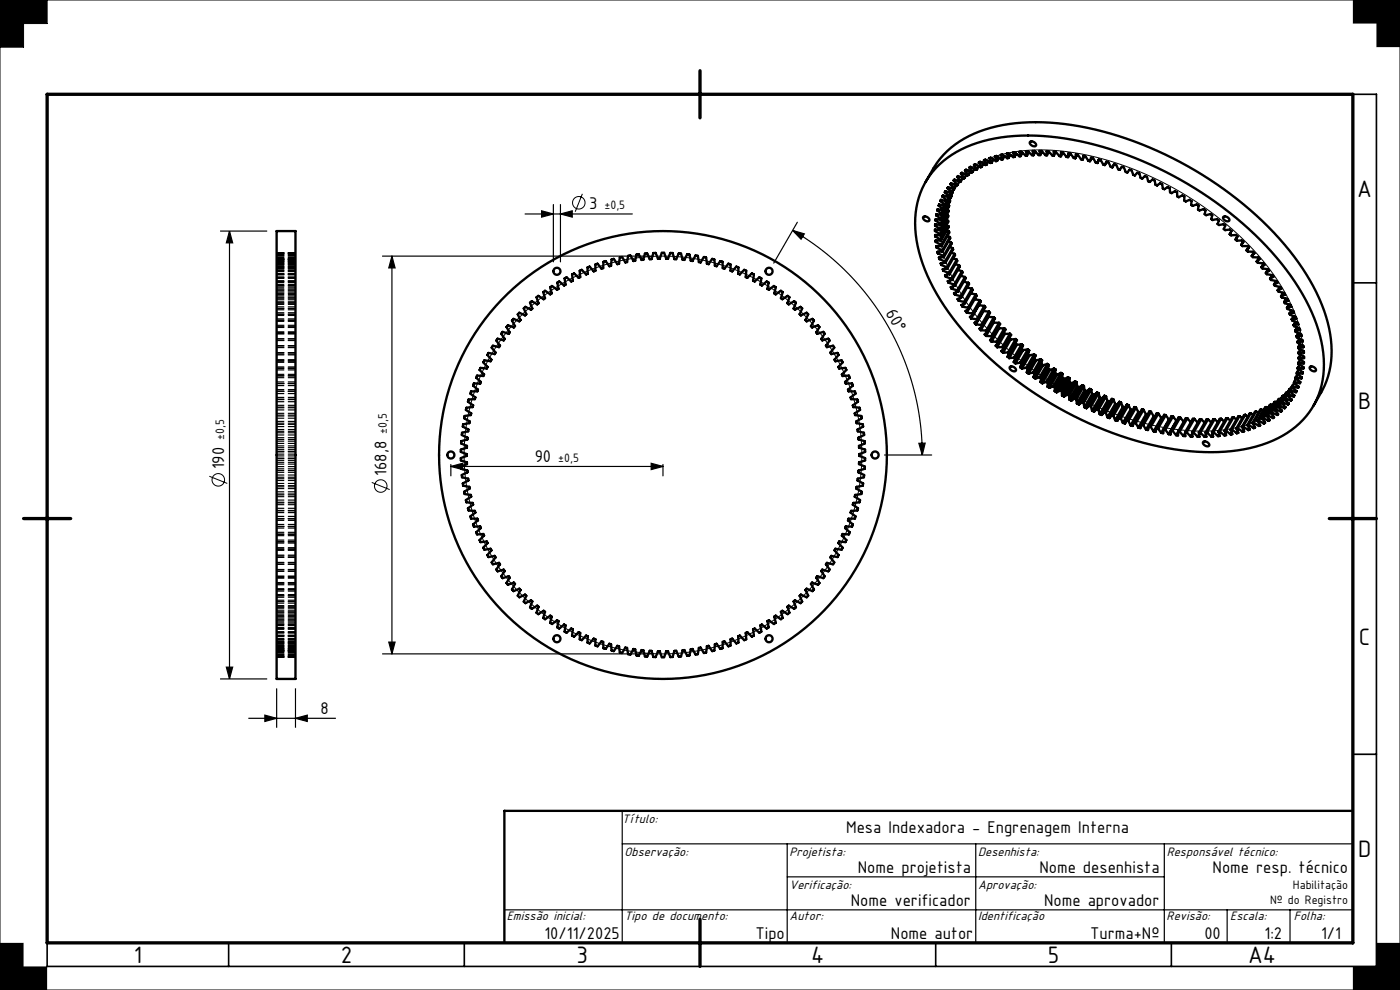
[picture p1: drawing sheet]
<svg xmlns="http://www.w3.org/2000/svg" width="297mm" height="210mm" viewBox="0 0 297 210" stroke-linecap="round" stroke-linejoin="round" font-family="sans-serif">
<g fill="none" stroke="#000" stroke-width=".21">
<path d="M0 0h297v210h-297zM10 0v5h-5v5h-5M148.1 19.6l.8 .8M148.5 19.5v1M148.9 19.6l-.8 .8M148 20h1M203.6 37.6a22.4 22.4 0 0 1 15-5.7 58.4 58.4 0 0 1 30.2 7.9 61.3 61.3 0 0 1 23.9 22.3 23.7 23.7 0 0 1 3.3 16.9 15.6 15.6 0 0 1-10.8 10.9 38.8 38.8 0 0 1-21.2 .2 68.9 68.9 0 0 1-37.8-24.3 30.7 30.7 0 0 1-6.8-17.5 14.8 14.8 0 0 1 4.2-10.7zM123.5 41.1l-1.5 3.8M9.5 110h1M9.6 109.6l.8 .8M10 109.5v1M10.4 109.6l-.8 .8"/>
<path d="M44.4 101l3.8 1.5M78.9 102.3l3.8 1.6"/>
<circle cx="122.8" cy="43" r="1.33"/>
<circle cx="140.6" cy="96.5" r="42.2"/>
<circle cx="46.3" cy="101.8" r="1.33"/>
<circle cx="80.8" cy="103.1" r="1.33"/>
</g>
<g fill="none" stroke="#000" stroke-width=".25">
<path d="M46.7 49h10M48.7 49l.7 2.5h-1.4zM48.7 49v95M81.1 54.3h57.5M83.1 54.3v84.4M83.1 54.3l.7 2.5h-1.3zM111.4 45.4h22.7M114.9 44.7l2.5 .7-2.5 .7zM117.4 43.4v12.1M118.9 45.4l2.5-.7v1.4zM118.9 43.4v12.1M168.1 48.9l2.5 .7-.7 1.1z"/>
<path d="M168.1 48.9a55 55 0 0 1 27.6 47.6M169.1 47.1l-5 8.7M95.6 98.9l2.5-.6v1.3zM95.6 98.5v2.4M95.6 98.9h45M138.1 98.3l2.5 .6-2.5 .7zM140.6 98.5v2.4M187.6 96.5h10.1M194.9 94h1.4l-.6 2.5zM81.1 138.7h57.5M82.5 136.2h1.3l-.7 2.5zM46.7 144h10"/>
<path d="M48 141.5h1.4l-.7 2.5zM52.7 152.4h18.6M56.2 151.7l2.5 .7-2.5 .6zM58.7 146v8.4M62.7 152.4l2.5-.7v1.3zM62.7 146v8.4M132 179h155M132 172v28M167 179v21M207 179v21M247 179v21M107 193h180"/>
<path d="M167 186h80M260.3 193v7M273.7 193v7"/>
</g>
<path d="M10 20h282v185h-282zM287 20v180h-277M287 60h5M282 110h10M287 160h5M148.5 195v10M48.5 200v5M98.5 200v5M198.5 200v5M248.5 200v5" fill="none" stroke="#000" stroke-width=".35"/>
<g fill="none" stroke="#000" stroke-width=".5">
<path d="M196.4 38.6l1.6-2.8a19.3 19.3 0 0 1 12.2-8.7 46.8 46.8 0 0 1 23.8 .8 77.7 77.7 0 0 1 40.5 26.5 36.3 36.3 0 0 1 8 18.8 17.6 17.6 0 0 1-2.2 10.1l-1.7 2.8M199.3 34.9a25.4 25.4 0 0 1 15.9-6.1 62.5 62.5 0 0 1 30.4 6.8 73.5 73.5 0 0 1 29.1 24.2 32 32 0 0 1 6.1 18.6 16.9 16.9 0 0 1-10.8 15.1 39.4 39.4 0 0 1-22.5 1.5 77.5 77.5 0 0 1-45.4-27.5 36.3 36.3 0 0 1-7.9-18.9 16.8 16.8 0 0 1 5.1-13.7zM202.5 40l-.1 .1-1.3-.4-.1 .2 .9 .9M202.9 39.3l-.4 .7M203.1 39.2l-.1 .2-1.3-.5-.1 .2 .9 .9M203.5 38.5l-.4 .7M203.9 38.4l-.2 .2-1.2-.5-.2 .2 .8 .9M204.2 37.8l-.3 .6M204.6 37.7l-.1 .2-1.3-.6-.2 .2 .9 .9M205 37.1l-.4 .6M205.5 37.1l-.2 .1-1.2-.6-.3 .2 .8 .9M205.8 36.4l-.3 .7"/>
<path d="M206.3 36.5l-.2 .1-1.2-.6-.2 .2 .8 .9M206.7 35.8l-.4 .7M207.3 35.9l-.2 .1-.8-.4a.39 .39 0 0 0-.6-.1l.6 1M207.6 35.3l-.3 .6M208.3 35.4l-.3 .1-.7-.4a.44 .44 0 0 0-.7-.2l.7 1M208.6 34.7l-.3 .7M209.3 34.9l-.2 .1-1.2-.7-.3 .1 .7 1M209.7 34.3l-.4 .6M210.4 34.5l-.2 .1-1.2-.8-.3 .2 .6 .9M210.8 33.8l-.4 .7M211.5 34.1l-.2 .1-1.1-.8-.3 .1 .5 1M211.9 33.5l-.4 .6"/>
<path d="M212.7 33.8l-.2 .1-1.1-.8-.3 .1 .4 .9M213.1 33.1l-.4 .7M213.9 33.5l-.2 .1-1.1-.8h-.3l.4 1M214.3 32.8l-.4 .7M215.2 33.3h-.3l-1-.8-.3 .1 .3 .9M215.6 32.6l-.4 .7M216.5 33.1l-.3 .1-1-.9-.3 .1 .3 .9M216.9 32.4l-.4 .7M217.9 33h-.3l-1-.8h-.4l.3 .9M218.3 32.3l-.4 .7M218.5 30.1a.85 .85 0 0 1 1.2 .8 .85 .85 0 0 1-1.2-.8zM219.3 32.9h-.4l-.4-.4a.73 .73 0 0 0-.9-.4l.3 .9"/>
<path d="M219.7 32.2l-.4 .7M220.7 32.9l-.2-.9h.2a.56 .56 0 0 1 .7 .5l.4 .4h.3M220.7 32.9h-.3l-.5-.4a.74 .74 0 0 0-.8-.5l.2 .9M221.1 32.2l-.4 .7M222.1 32.9l-.1-.8h.4l.8 .9h.4M222.5 32.2l-.4 .7M223.6 33l-.1-.8h.4l.8 .9 .4 .1M224 32.3l-.4 .7M225.5 32.4l.7 .9h.4M225.5 32.4l-.4-.1v.9M225.5 32.4l-.4 .8M227 32.6l-.4 .7"/>
<path d="M227.1 32.6l.7 .9 .3 .1M227.1 32.6l-.4-.1-.1 .8M228.1 33.6v-.2a.41 .41 0 0 1 .3-.6 .41 .41 0 0 1 .5 .4l.4 .6 .4 .1M228.5 32.8l-.4 .8M229.7 33.9v-.2a.42 .42 0 0 1 .3-.6 .42 .42 0 0 1 .5 .4l.4 .6 .3 .1M230.1 33.1l-.4 .8M231.2 34.2l.1-.2a.43 .43 0 0 1 .3-.5 .43 .43 0 0 1 .5 .4l.4 .6 .3 .1M231.6 33.5l-.4 .7M232.8 34.6l.1-.2a.43 .43 0 0 1 .3-.5 .43 .43 0 0 1 .5 .4l.3 .6 .4 .1M233.2 33.9l-.4 .7M234.4 35l.1-.2a.47 .47 0 0 1 .5-.4 .47 .47 0 0 1 .4 .5l.2 .5 .4 .1M234.8 34.3l-.4 .7"/>
<path d="M236.4 34.8l.4 .2 .4 .9 .4 .1 .1-.1a.49 .49 0 0 1 .5-.5 .49 .49 0 0 1 .4 .6 .45 .45 0 0 0 .4 .6 .45 .45 0 0 0 .5-.5l.1-.1 .5 .2 .1 .4a.45 .45 0 0 0 .4 .6 .45 .45 0 0 0 .5-.4l.2-.2 .4 .2 .1 .5a.46 .46 0 0 0 .4 .5 .46 .46 0 0 0 .5-.3l.2-.2 .4 .2 .2 .5a.47 .47 0 0 0 .3 .5 .47 .47 0 0 0 .6-.3 .57 .57 0 0 1 .6 .1 .57 .57 0 0 1 .1 .7l.2 .3a.29 .29 0 0 0 .3 0 .29 .29 0 0 0 .2-.2 .55 .55 0 0 1 .7 0 .55 .55 0 0 1 .2 .6l.1 .4a.32 .32 0 0 0 .6-.2 .54 .54 0 0 1 .7 0 .54 .54 0 0 1 .1 .7v.2l.3 .1a1.07 1.07 0 0 1 1.1-.1l.1 .3a.48 .48 0 0 0 .2 .6 .48 .48 0 0 0 .6-.1 .52 .52 0 0 1 .7 .1 .52 .52 0 0 1 0 .6v.2l.3 .2 .2-.1a.6 .6 0 0 1 .9-.1 .6 .6 0 0 1 .1 .9l.3 .3 .3-.1a.57 .57 0 0 1 .8-.1 .57 .57 0 0 1 .1 .8l.3 .3 .3-.1a.56 .56 0 0 1 .8 0 .56 .56 0 0 1 0 .8l.2 .3a1.07 1.07 0 0 1 1.4 .1l-.1 .4a.41 .41 0 0 0 .1 .5 .41 .41 0 0 0 .5 0 .52 .52 0 0 1 .7 .1 .52 .52 0 0 1-.1 .7l.2 .3a1.16 1.16 0 0 1 1.4 .2l-.1 .3a.4 .4 0 0 0 0 .6 .4 .4 0 0 0 .6 0l.3-.1a.43 .43 0 0 1 .5 .3 .43 .43 0 0 1-.2 .5l-.1 .2M236.4 34.8l-.4 .7M58.7 49h4v95h-4zM195.9 46a.85 .85 0 0 1 1.2 .9 .85 .85 0 0 1-1.2-.9zM198.3 49l1.2 .7M198.4 47.9l1.1 .7M198.4 50.2l1.2 .6M198.5 46.8l1.1 .7M198.5 51.3l1.2 .6M198.5 48.7l-.2 .3M198.5 47.6l-.1 .3M198.6 49.9l-.2 .3"/>
<path d="M198.6 46.5l-.1 .3M198.6 45.7l1.1 .7M198.7 51l-.2 .3M198.7 52.5l1.2 .6M198.8 45.4l-.2 .3M198.8 44.6l.1-.2 1.2 .2M198.8 44.6l1.1 .8M198.9 52.2l-.2 .3M198.9 53.7l1.3 .6M199 44.4l-.2 .2M199.1 43.6l.1-.2 1.2 .3M199.1 43.6l1.1 .8"/>
<path d="M199.1 53.4l-.2 .3M199.3 55l1.2 .5M199.3 43.4l-.2 .2M199.5 54.6l-.2 .4M199.5 42.6l1 .9M199.5 48.8l-1.2-.1v.3M199.5 49.7v.2M199.5 48.6v.2M199.5 49.9l-1.1-.1v.4M199.6 47.7l-1.2-.1v.3M199.6 50.8v.3M199.6 47.5v.2"/>
<path d="M199.6 51.1l-1.1-.1v.3M199.6 42.4l1.2 .3M199.6 42.4l-.1 .2M199.7 56.2l1.2 .5M199.7 46.7l-1.2-.2v.3M199.7 51.9v.3M199.7 46.4v.3M199.7 52.2h-1.1l.1 .3M199.9 45.6l-1.2-.2-.1 .3M199.9 55.8l-.2 .4M199.9 53.1v.3M199.9 45.4v.2"/>
<path d="M199.9 41.7l1 .8-.1 .2M199.9 53.4h-1v.3M200 41.5l1.3 .3M200 41.5l-.1 .2M200.1 41.5l-.2 .2M200.1 57.4l1.2 .5M200.2 54.3v.2M200.2 44.4l-.1 .2M200.2 54.5l-1 .1 .1 .4M200.3 57l-.2 .4M200.5 55.5l.1 .2M200.5 43.5l-.1 .2"/>
<path d="M200.6 55.7l-1.1 .2 .2 .3M200.6 58.7l1.3 .4M200.8 46.6l.3 .3M200.8 47.7l.4 .3M200.8 45.6l.3 .2M200.9 48.9l.4 .2M200.9 58.3l-.3 .4M200.9 56.7l.1 .3M200.9 44.5l.3 .2M201 57l-1 .1 .1 .3M201 50l.5 .3M201.1 43.5l.2 .1"/>
<path d="M201.1 46.9v.2l-1.6 2.8M201.1 46.9l-1.6 2.8M201.1 45.8v.2l-1.6 2.8M201.1 45.8l-1.6 2.8M201.2 48v.2l-1.6 2.9M201.2 51.2l.6 .3M201.2 48l-1.6 2.8M201.2 44.7l-1.6 3M201.2 44.7l-1.6 2.8M201.2 60l1.2 .4M201.3 49.1l.1 .3-1.7 2.8M201.3 49.1l-1.6 2.8"/>
<path d="M201.3 57.9l.1 .3M201.3 43.6l-1.6 3.1M201.3 43.6l-1.6 2.8M201.4 42.5l.2 .1M201.4 58.2l-.9 .2 .1 .3M201.5 59.5l-.3 .5M201.5 52.4l.6 .3M201.5 50.3l.1 .2-1.7 2.9M201.5 50.3l-1.6 2.8M201.6 42.6l-1.7 3M201.6 42.6l-1.7 2.8M201.7 41.5l.1 .1"/>
<path d="M201.8 41l-.5 .8M201.8 51.5l.1 .2-1.7 2.8M201.8 51.5l-1.6 2.8M201.8 53.6l.7 .3M201.8 41.6l-1.7 3M201.8 41.6l-1.6 2.8M201.9 59.1l.1 .3M201.9 40.8l-.1 .2-1.2-.5-.1 .2-.1 .1 1 .8-.1 .2M202 59.4l-.9 .2 .1 .4M202.1 40.6h.1M202.1 52.7l.1 .2-1.6 2.8M202.1 52.7l-1.6 2.8"/>
<path d="M202.2 40.6l-1.8 3.1M202.2 40.6l-1.7 2.9M202.2 54.8l.8 .3M202.3 40.1l-.4 .7M202.3 40.1l-1.5 2.6M202.5 53.9l.1 .2-1.6 2.9M202.5 53.9l-1.6 2.8M202.7 56l.8 .3M203 55.1l.1 .2-1.7 2.9M203 55.1l-1.7 2.8M203.2 57.3l.9 .2M203.5 56.3l.1 .3-1.6 2.8"/>
<path d="M203.5 56.3l-1.6 2.8M203.8 58.5l.9 .3M204.1 57.5l.1 .3-1.6 2.8M204.1 57.5l-1.7 2.9M204.5 59.7l.9 .3M204.7 58.8l.2 .2-1.7 2.9M204.7 58.8l-1.6 2.8M205.4 60l.2 .3-1.6 2.8M205.4 60l-1.6 2.8M259.5 46a.85 .85 0 0 1 1.2 .9 .85 .85 0 0 1-1.2-.9zM260.9 49.7l.2 .2a1.25 1.25 0 0 1 1.4 .3l-.4 .6M261.1 49.3l-.2 .4"/>
<path d="M262.1 50.8l.2 .2a1.3 1.3 0 0 1 1.5 .3l-.5 .6M262.5 50.1l-.4 .7M263.3 51.9l.3 .3h.6a.43 .43 0 0 1 .6 .2 .43 .43 0 0 1-.2 .6l-.1 .1M263.7 51.3l-.4 .6M264.5 53.1l.2 .3h.7a.42 .42 0 0 1 .6 .2 .42 .42 0 0 1-.3 .6l-.2 .1M264.9 52.4l-.4 .7M265.5 54.3l.3 .2 .7 .1a.41 .41 0 0 1 .6 .2 .41 .41 0 0 1-.3 .6l-.2 .1M266 53.6l-.5 .7M266.6 55.5l.2 .2 .7 .1a.41 .41 0 0 1 .6 .2 .41 .41 0 0 1-.3 .6l-.2 .1M267 54.7l-.4 .8M267.6 56.7l.2 .3 1.2 .1M268 55.9l-.4 .8"/>
<path d="M268.5 57.9l.2 .3 1.2 .2 .3 .3-.8 .4M269 57.1l.2 .3-.7 .5M269 57.1l-.5 .8M269.4 59.1l.2 .3 1.2 .2 .2 .4-.7 .4M269.9 58.4l-.5 .7M270.7 59.6l-.4 .8M110.1 66.4l1.3 .5 .3-.3-.4-.7a.42 .42 0 0 1 0-.6 .42 .42 0 0 1 .6 0l.8 .4 .2-.2-.3-.8a.42 .42 0 0 1 0-.7 .42 .42 0 0 1 .6 .1l.8 .4 .3-.2-.3-.8a.42 .42 0 0 1 0-.6 .42 .42 0 0 1 .6 .1l.7 .5 .3-.3-.2-.8a.42 .42 0 0 1 0-.6 .42 .42 0 0 1 .6 .2l.7 .4 .3-.2-.2-.8a.42 .42 0 0 1 .1-.6 .42 .42 0 0 1 .6 .2l.7 .5 .3-.2-.2-.9a.42 .42 0 0 1 .1-.6 .42 .42 0 0 1 .6 .2l.7 .6 .3-.2-.2-.9a.42 .42 0 0 1 .2-.6 .42 .42 0 0 1 .6 .2l.6 .6 .3-.2-.1-.8a.42 .42 0 0 1 .2-.6 .42 .42 0 0 1 .6 .2l.6 .6 .3-.1-.1-.9a.42 .42 0 0 1 .2-.6 .42 .42 0 0 1 .6 .3l.5 .6 .4-.1-.1-.9a.42 .42 0 0 1 .3-.6 .42 .42 0 0 1 .5 .3l.6 .7 .3-.2v-.8a.42 .42 0 0 1 .2-.6 .42 .42 0 0 1 .6 .3l.5 .7 .4-.1v-.9a.42 .42 0 0 1 .2-.5 .42 .42 0 0 1 .6 .3l.5 .7 .3-.1 .1-.9a.42 .42 0 0 1 .3-.5 .42 .42 0 0 1 .5 .3l.5 .7 .3-.1 .1-.8a.42 .42 0 0 1 .3-.5 .42 .42 0 0 1 .5 .3l.5 .8 .3-.1 .2-.8a.42 .42 0 0 1 .3-.6 .42 .42 0 0 1 .5 .4l.4 .8 .3-.1 .2-.8a.42 .42 0 0 1 .4-.5 .42 .42 0 0 1 .4 .4l.5 .7h.3l.2-.8a.42 .42 0 0 1 .4-.5 .42 .42 0 0 1 .4 .4l.3 .8h.4l.3-.8a.42 .42 0 0 1 .3-.5 .42 .42 0 0 1 .5 .4l.3 .8h.4l.2-.8a.42 .42 0 0 1 .4-.5 .42 .42 0 0 1 .5 .5l.2 .8h.4l.3-.8a.42 .42 0 0 1 .4-.4 .42 .42 0 0 1 .4 .5l.3 .8h.3l.4-.8a.42 .42 0 0 1 .4-.4 .42 .42 0 0 1 .4 .5l.2 .8h.3l.5-.7a.42 .42 0 0 1 .4-.4 .42 .42 0 0 1 .4 .5l.2 .8 .3 .1 .4-.8a.42 .42 0 0 1 .5-.4 .42 .42 0 0 1 .3 .6l.2 .8 .3 .1 .5-.8a.42 .42 0 0 1 .5-.3 .42 .42 0 0 1 .3 .5l.1 .8 .3 .1 .5-.7a.42 .42 0 0 1 .5-.3 .42 .42 0 0 1 .3 .5l.1 .9 .3 .1 .5-.7a.42 .42 0 0 1 .5-.3 .42 .42 0 0 1 .3 .5v.9l.4 .1 .5-.7a.42 .42 0 0 1 .6-.3 .42 .42 0 0 1 .2 .6v.8l.3 .2 .6-.7a.42 .42 0 0 1 .5-.3 .42 .42 0 0 1 .2 .6v.9l.4 .1 .5-.6a.42 .42 0 0 1 .6-.3 .42 .42 0 0 1 .2 .6l-.1 .9 .3 .1 .6-.6a.42 .42 0 0 1 .6-.2 .42 .42 0 0 1 .2 .6l-.1 .8 .3 .2 .6-.6a.42 .42 0 0 1 .6-.2 .42 .42 0 0 1 .1 .6l-.1 .9 .3 .2 .7-.6a.42 .42 0 0 1 .6-.2 .42 .42 0 0 1 .1 .6l-.2 .9 .3 .2 .7-.5a.42 .42 0 0 1 .6-.2 .42 .42 0 0 1 .1 .6l-.3 .8 .4 .2 .6-.4a.42 .42 0 0 1 .7-.2 .42 .42 0 0 1 0 .6l-.2 .8 .3 .3 .7-.5a.42 .42 0 0 1 .6-.1 .42 .42 0 0 1 0 .6l-.3 .8 .3 .3 .7-.5a.42 .42 0 0 1 .7-.1 .42 .42 0 0 1 0 .7l-.3 .8 .2 .2 .8-.4a.42 .42 0 0 1 .6 0 .42 .42 0 0 1 0 .6l-.4 .7 .3 .3 .8-.4a.42 .42 0 0 1 .6 0 .42 .42 0 0 1-.1 .6l-.3 .8 .2 .3 .8-.4a.42 .42 0 0 1 .6 0 .42 .42 0 0 1-.1 .6l-.4 .8 .3 .3 .8-.3a.42 .42 0 0 1 .6 0 .42 .42 0 0 1-.1 .6l-.5 .7 .3 .3 .8-.3a.42 .42 0 0 1 .6 .1 .42 .42 0 0 1-.1 .6l-.5 .7 .2 .3 .8-.2a.42 .42 0 0 1 .7 0 .42 .42 0 0 1-.2 .6l-.5 .7 .2 .3 .8-.2a.42 .42 0 0 1 .7 .1 .42 .42 0 0 1-.2 .6l-.5 .7 .1 .3 .9-.1a.42 .42 0 0 1 .6 .1 .42 .42 0 0 1-.2 .6l-.6 .6 .2 .3 .8-.1a.42 .42 0 0 1 .7 .1 .42 .42 0 0 1-.3 .6l-.6 .6 .2 .4 .8-.1a.42 .42 0 0 1 .7 .2 .42 .42 0 0 1-.3 .5l-.6 .6 .1 .4 .9-.1a.42 .42 0 0 1 .6 .2 .42 .42 0 0 1-.3 .6l-.6 .5 .1 .4 .9-.1a.42 .42 0 0 1 .5 .3 .42 .42 0 0 1-.3 .5l-.6 .5 .1 .4h.9a.42 .42 0 0 1 .5 .3 .42 .42 0 0 1-.3 .5l-.7 .5 .1 .4h.9a.42 .42 0 0 1 .6 .3 .42 .42 0 0 1-.4 .5l-.7 .5 .1 .3 .8 .1a.42 .42 0 0 1 .6 .3 .42 .42 0 0 1-.4 .5l-.7 .5 .1 .3 .8 .2a.42 .42 0 0 1 .6 .3 .42 .42 0 0 1-.4 .5l-.7 .4v.4l.8 .1a.42 .42 0 0 1 .6 .4 .42 .42 0 0 1-.4 .4l-.8 .4 .1 .4 .8 .2a.42 .42 0 0 1 .5 .3 .42 .42 0 0 1-.4 .5l-.8 .3v.4l.9 .2a.42 .42 0 0 1 .5 .4 .42 .42 0 0 1-.5 .5l-.8 .3v.4l.8 .2a.42 .42 0 0 1 .5 .4 .42 .42 0 0 1-.4 .4l-.8 .3v.4l.8 .3a.42 .42 0 0 1 .4 .4 .42 .42 0 0 1-.5 .4l-.8 .3v.4l.8 .3a.42 .42 0 0 1 .5 .4 .42 .42 0 0 1-.5 .4l-.9 .2v.4l.8 .3a.42 .42 0 0 1 .4 .5 .42 .42 0 0 1-.5 .4l-.8 .1-.1 .4 .8 .4a.42 .42 0 0 1 .4 .5 .42 .42 0 0 1-.6 .3l-.8 .2v.3l.7 .5a.42 .42 0 0 1 .4 .5 .42 .42 0 0 1-.6 .3l-.8 .1-.1 .4 .7 .4a.42 .42 0 0 1 .4 .5 .42 .42 0 0 1-.6 .3l-.8 .1-.1 .4 .7 .4a.42 .42 0 0 1 .4 .6 .42 .42 0 0 1-.6 .2l-.9 .1-.1 .3 .7 .5a.42 .42 0 0 1 .3 .6 .42 .42 0 0 1-.5 .2h-.9l-.1 .4 .6 .5a.42 .42 0 0 1 .3 .6 .42 .42 0 0 1-.5 .2h-.9l-.1 .3 .6 .6a.42 .42 0 0 1 .3 .5 .42 .42 0 0 1-.6 .2h-.9l-.1 .3 .6 .6a.42 .42 0 0 1 .3 .6 .42 .42 0 0 1-.7 .2l-.8-.1-.2 .3 .6 .6a.42 .42 0 0 1 .3 .6 .42 .42 0 0 1-.7 .1l-.8-.1-.2 .3 .6 .7a.42 .42 0 0 1 .2 .6 .42 .42 0 0 1-.6 .1l-.9-.2-.1 .3 .5 .7a.42 .42 0 0 1 .2 .6 .42 .42 0 0 1-.7 .1l-.8-.2-.2 .3 .5 .7a.42 .42 0 0 1 .2 .6 .42 .42 0 0 1-.7 .1l-.8-.3-.2 .3 .5 .7a.42 .42 0 0 1 .1 .6 .42 .42 0 0 1-.6 .1l-.8-.3-.3 .3 .5 .7a.42 .42 0 0 1 .1 .7 .42 .42 0 0 1-.6 0l-.8-.3-.3 .3 .4 .7a.42 .42 0 0 1 .1 .6 .42 .42 0 0 1-.6 0l-.8-.3-.2 .2 .3 .8a.42 .42 0 0 1 .1 .6 .42 .42 0 0 1-.6 0l-.8-.4-.2 .3 .3 .8a.42 .42 0 0 1 0 .6 .42 .42 0 0 1-.6-.1l-.8-.4-.2 .3 .3 .8a.42 .42 0 0 1 0 .6 .42 .42 0 0 1-.7-.1l-.7-.4-.3 .2 .3 .8a.42 .42 0 0 1 0 .6 .42 .42 0 0 1-.6-.1l-.7-.4-.3 .2 .2 .8a.42 .42 0 0 1 0 .6 .42 .42 0 0 1-.7-.1l-.6-.5-.4 .2 .3 .8a.42 .42 0 0 1-.1 .6 .42 .42 0 0 1-.6-.1l-.7-.5-.3 .2 .2 .8a.42 .42 0 0 1-.1 .6 .42 .42 0 0 1-.6-.2l-.7-.5-.3 .2 .1 .8a.42 .42 0 0 1-.1 .6 .42 .42 0 0 1-.6-.2l-.6-.6-.3 .2 .1 .8a.42 .42 0 0 1-.2 .6 .42 .42 0 0 1-.6-.2l-.6-.6-.3 .2 .1 .8a.42 .42 0 0 1-.2 .6 .42 .42 0 0 1-.6-.3l-.5-.6-.4 .2v.8a.42 .42 0 0 1-.2 .6 .42 .42 0 0 1-.5-.3l-.6-.6-.3 .1v.8a.42 .42 0 0 1-.2 .6 .42 .42 0 0 1-.6-.3l-.5-.7-.4 .2v.8a.42 .42 0 0 1-.3 .6 .42 .42 0 0 1-.5-.4l-.5-.6-.3 .1-.1 .8a.42 .42 0 0 1-.3 .6 .42 .42 0 0 1-.5-.4l-.5-.7-.3 .1-.1 .8a.42 .42 0 0 1-.3 .6 .42 .42 0 0 1-.5-.4l-.5-.7h-.3l-.2 .9a.42 .42 0 0 1-.3 .5 .42 .42 0 0 1-.5-.4l-.4-.7h-.4l-.1 .8a.42 .42 0 0 1-.4 .6 .42 .42 0 0 1-.4-.4l-.4-.8h-.4l-.2 .9a.42 .42 0 0 1-.4 .5 .42 .42 0 0 1-.4-.5l-.4-.8-.3 .1-.3 .8a.42 .42 0 0 1-.4 .5 .42 .42 0 0 1-.4-.5l-.3-.8h-.4l-.2 .8a.42 .42 0 0 1-.5 .5 .42 .42 0 0 1-.4-.5l-.2-.8h-.4l-.3 .8a.42 .42 0 0 1-.5 .5 .42 .42 0 0 1-.3-.5l-.3-.8-.4-.1-.3 .8a.42 .42 0 0 1-.4 .5 .42 .42 0 0 1-.4-.5l-.2-.9h-.4l-.4 .8a.42 .42 0 0 1-.4 .4 .42 .42 0 0 1-.4-.6l-.1-.8h-.4l-.4 .7a.42 .42 0 0 1-.5 .4 .42 .42 0 0 1-.3-.5l-.2-.9h-.3l-.5 .7a.42 .42 0 0 1-.5 .4 .42 .42 0 0 1-.3-.6l-.1-.8-.3-.1-.5 .7a.42 .42 0 0 1-.5 .4 .42 .42 0 0 1-.3-.6l-.1-.8-.3-.1-.5 .6a.42 .42 0 0 1-.6 .4 .42 .42 0 0 1-.2-.6v-.8l-.4-.2-.5 .7a.42 .42 0 0 1-.6 .3 .42 .42 0 0 1-.2-.6v-.8l-.3-.1-.6 .6a.42 .42 0 0 1-.5 .3 .42 .42 0 0 1-.3-.6l.1-.8-.4-.2-.5 .6a.42 .42 0 0 1-.6 .3 .42 .42 0 0 1-.2-.6l.1-.8-.3-.2-.6 .6a.42 .42 0 0 1-.6 .2 .42 .42 0 0 1-.2-.6l.1-.8-.3-.2-.6 .6a.42 .42 0 0 1-.6 .2 .42 .42 0 0 1-.2-.6l.2-.8-.3-.2-.7 .5a.42 .42 0 0 1-.6 .2 .42 .42 0 0 1-.1-.6l.2-.8-.3-.2-.7 .5a.42 .42 0 0 1-.6 .1 .42 .42 0 0 1-.1-.6l.2-.8-.3-.2-.7 .5a.42 .42 0 0 1-.6 .1 .42 .42 0 0 1 0-.6l.2-.8-.3-.2-.7 .4a.42 .42 0 0 1-.6 .1 .42 .42 0 0 1 0-.6l.3-.8-.3-.2-.8 .4a.42 .42 0 0 1-.6 .1 .42 .42 0 0 1 0-.6l.3-.8-.2-.3-.8 .4a.42 .42 0 0 1-.6 .1 .42 .42 0 0 1 0-.6l.3-.8-.2-.3-.8 .4a.42 .42 0 0 1-.6 0 .42 .42 0 0 1 .1-.6l.3-.8-.2-.2-.8 .3a.42 .42 0 0 1-.6 0 .42 .42 0 0 1 0-.6l.5-.7-.3-.3-.8 .3a.42 .42 0 0 1-.6 0 .42 .42 0 0 1 .1-.7l.4-.7-.2-.3-.8 .3a.42 .42 0 0 1-.6-.1 .42 .42 0 0 1 .1-.6l.5-.7-.2-.3-.9 .3a.42 .42 0 0 1-.6-.1 .42 .42 0 0 1 .2-.6l.5-.7-.2-.3-.8 .2a.42 .42 0 0 1-.7-.1 .42 .42 0 0 1 .2-.6l.5-.7-.2-.3-.8 .2a.42 .42 0 0 1-.6-.1 .42 .42 0 0 1 .2-.6l.6-.7-.2-.3-.9 .1a.42 .42 0 0 1-.6-.1 .42 .42 0 0 1 .3-.6l.5-.6-.1-.3-.9 .1a.42 .42 0 0 1-.6-.2 .42 .42 0 0 1 .3-.6l.6-.6-.2-.3h-.8a.42 .42 0 0 1-.6-.2 .42 .42 0 0 1 .3-.5l.6-.6-.1-.3h-.9a.42 .42 0 0 1-.6-.2 .42 .42 0 0 1 .3-.6l.7-.5-.1-.4h-.9a.42 .42 0 0 1-.5-.2 .42 .42 0 0 1 .3-.6l.7-.5-.2-.3-.8-.1a.42 .42 0 0 1-.6-.2 .42 .42 0 0 1 .4-.6l.7-.4-.1-.4-.9-.1a.42 .42 0 0 1-.5-.3 .42 .42 0 0 1 .4-.5l.7-.4-.1-.4-.8-.1a.42 .42 0 0 1-.6-.3 .42 .42 0 0 1 .4-.5l.7-.5v-.3l-.9-.2a.42 .42 0 0 1-.5-.3 .42 .42 0 0 1 .4-.5l.8-.4-.1-.4-.8-.1a.42 .42 0 0 1-.5-.4 .42 .42 0 0 1 .4-.5l.8-.3v-.4l-.9-.2a.42 .42 0 0 1-.5-.4 .42 .42 0 0 1 .5-.4l.8-.3-.1-.4-.8-.3a.42 .42 0 0 1-.4-.4 .42 .42 0 0 1 .4-.4l.8-.3v-.4l-.8-.3a.42 .42 0 0 1-.4-.4 .42 .42 0 0 1 .4-.4l.8-.2 .1-.4-.8-.3a.42 .42 0 0 1-.5-.5 .42 .42 0 0 1 .5-.4l.9-.2v-.4l-.8-.3a.42 .42 0 0 1-.4-.5 .42 .42 0 0 1 .5-.3l.8-.2 .1-.4-.8-.4a.42 .42 0 0 1-.4-.4 .42 .42 0 0 1 .5-.4l.9-.1v-.4l-.7-.4a.42 .42 0 0 1-.4-.5 .42 .42 0 0 1 .6-.3l.8-.2 .1-.3-.7-.5a.42 .42 0 0 1-.4-.5 .42 .42 0 0 1 .5-.3l.9-.1 .1-.3-.7-.5a.42 .42 0 0 1-.4-.5 .42 .42 0 0 1 .6-.3h.8l.2-.4-.7-.5a.42 .42 0 0 1-.3-.5 .42 .42 0 0 1 .5-.3h.9l.1-.4-.7-.5a.42 .42 0 0 1-.3-.5 .42 .42 0 0 1 .6-.3l.9 .1 .1-.4-.6-.5a.42 .42 0 0 1-.3-.6 .42 .42 0 0 1 .6-.2l.8 .1 .2-.4-.6-.6a.42 .42 0 0 1-.3-.5 .42 .42 0 0 1 .6-.2l.9 .1 .1-.4-.5-.6a.42 .42 0 0 1-.3-.6 .42 .42 0 0 1 .6-.1l.9 .1 .2-.3-.6-.6a.42 .42 0 0 1-.2-.6 .42 .42 0 0 1 .6-.1l.8 .1 .2-.3-.5-.7a.42 .42 0 0 1-.2-.6 .42 .42 0 0 1 .7-.1l.8 .2 .2-.3-.5-.7a.42 .42 0 0 1-.2-.6 .42 .42 0 0 1 .6 0l.9 .2 .2-.3-.5-.7a.42 .42 0 0 1-.1-.6 .42 .42 0 0 1 .6-.1l.8 .3 .2-.3-.4-.7a.42 .42 0 0 1-.1-.6 .42 .42 0 0 1 .6 0l.8 .3 .3-.3-.5-.8a.42 .42 0 0 1 0-.6 .42 .42 0 0 1 .6 0l.8 .4 .2-.3-.3-.8a.44 .44 0 0 1 0-.7zM201.9 61.2l1.2 .4M202.1 60.7l-.2 .5M202.4 60.4l.2 .2M202.6 62.5l1.2 .3M202.6 60.6l-.9 .3 .2 .3"/>
<path d="M202.9 62l-.3 .5M203.1 61.6l.1 .3M203.2 61.9l-.8 .3 .2 .3M203.3 63.8l1.3 .2M203.7 63.2l-.4 .6M203.8 62.8l.2 .3M204 63.1l-.9 .3 .2 .4M204.2 65l1.2 .3M204.5 64.4l-.3 .6M204.6 64l.1 .3M204.7 64.3l-.7 .4 .2 .3M205.1 66.3l1.2 .2"/>
<path d="M205.2 61l1 .2M205.4 65.3l.2 .2M205.5 65.6l-.4 .7M205.6 65.5l-.8 .5 .3 .3M205.9 62.2l1.1 .2M206 67.6l1.2 .1M206.2 61.2l.2 .3-1.7 2.8M206.2 61.2l-1.6 2.8M206.3 66.5l.2 .3M206.5 66.8l-.7 .4 .2 .4M206.8 63.5l1.1 .2M207 62.4l.2 .3-1.6 2.8"/>
<path d="M207 62.4l-1.6 2.9M207 68.8l1.2 .1M207.2 67.7l.2 .3M207.4 68l-.7 .5 .3 .3M207.9 63.7l.2 .2-1.6 2.9M207.9 63.7l-1.6 2.8M208.1 70l1.1 .1M208.2 68.9l.2 .3M208.4 69.2l-.4 .3a.28 .28 0 0 0-.1 .3 .28 .28 0 0 0 .2 .2M208.6 65.9v.1M208.6 66l1.2 .1M208.6 66l-1.6 2.8"/>
<path d="M208.8 64.9l-1.2-.2-1.6 2.9M208.8 64.9l.2 .3-1.6 2.8M208.8 64.9l-1.6 2.8M209.2 71.3h1.1M209.2 70.1l.2 .3M209.4 70.4l-.3 .3a.3 .3 0 0 0-.1 .3 .3 .3 0 0 0 .2 .3M209.6 67.1l.1 .1M209.7 67.2l1.1 .1M209.7 67.2l-1.6 2.8M209.8 66.1l.2 .3-1.6 2.8M209.8 66.1l-1.6 2.8M210.3 71.3l.2 .3"/>
<path d="M210.3 72.5h1.1M210.5 71.6l-.5 .6 .3 .3M210.7 68.3l.1 .1M210.8 68.4l1.1 .1M210.8 68.4l-1.6 2.9M210.8 67.3l.3 .3-1.7 2.8M210.8 67.3l-1.6 2.8M211.4 72.5l.3 .2M211.7 72.7l-.3 .3a.35 .35 0 0 0-.1 .4 .35 .35 0 0 0 .2 .3M211.8 69.4l.2 .2M211.9 68.5l.3 .2-1.7 2.9M211.9 68.5l-1.6 2.8"/>
<path d="M212 69.6h1.1M212 69.6l-1.7 2.9M212.5 74.5l.3 .3M212.5 74.5h.1M212.6 73.6l-1.1 .1M212.6 73.6l.3 .3M212.9 73.9l-.4 .6M212.9 70.6l.3 .2M213.1 69.6l.2 .3-1.6 2.8M213.1 69.6l-1.7 2.9M213.2 70.8l-1.7 2.9M213.7 75.7l.4 .3"/>
<path d="M213.8 74.7l-1 .1M213.8 74.7l.3 .3-.4 .7M214.1 71.7l.3 .3M214.3 70.8l.2 .2-1.6 2.9M214.3 70.8h-1.1M214.3 70.8l-1.7 2.8M214.3 77.8a.85 .85 0 0 1 1.2 .9 .85 .85 0 0 1-1.2-.9zM214.4 72l-1.6 2.8M215.1 76.8l.3 .3M215.1 75.9l-1 .1M215.1 75.9l.3 .2M215.4 76.1l-.3 .7"/>
<path d="M215.5 71.9l.2 .3-2 3.5M215.5 71.9l-1.1 .1M215.5 71.9l-1.7 2.8M215.5 72.6a.36 .36 0 0 0 .2 .5M215.7 73.1l-1.6 2.9M216.4 76.9l-1 .2M216.4 76.9l.3 .3M216.4 77.9l.4 .3M216.7 74l.4 .3M216.7 74l-1.6 2.8M216.7 77.2l-.3 .7M216.7 73l.3 .3"/>
<path d="M216.7 73l-1 .1M216.7 73l-1.6 2.9M217 73.3l-.3 .7M217 73.3l-1.6 2.8M217.1 74.3l-1.7 2.8M217.8 78l-1 .2M217.8 78l.3 .2M217.8 79l.4 .3M218 74.1l.3 .2M218 74.1l-.9 .2M218 74.1l-1.6 2.8M218.1 78.2l-.3 .8"/>
<path d="M218.1 75.1l.3 .3M218.1 75.1l-1.7 2.8M218.3 74.3l-.2 .8M218.3 74.3l-1.6 2.9M218.4 75.4l-1.6 2.8M219.1 79l-.9 .3M219.1 79l.3 .2M219.4 75.2l.3 .2M219.4 75.2l-1 .2M219.4 75.2l-1.6 2.8M219.4 79.2l-.1 .8M219.5 76.2l.3 .2"/>
<path d="M219.5 76.2l-1.7 2.8M219.7 75.4l-.2 .8M219.7 75.4l-1.6 2.8M219.8 76.4l-1.6 2.9M220.8 76.2l.3 .2M220.8 76.2l-1 .2M220.8 76.2l-1.7 2.8M220.9 77.2l.4 .3M220.9 77.2l-1.6 2.8M221.1 76.4l-.2 .8M221.1 76.4l-1.7 2.8M221.3 77.5l-1.7 2.8"/>
<path d="M222.2 77.2l.3 .2M222.2 77.2l-.9 .3M222.2 77.2l-1.7 2.8M222.4 78.2l.4 .3M222.4 78.2l-1.7 2.8M222.5 77.4l-.1 .8M222.5 77.4l-1.6 2.8M222.8 78.5l-1.7 2.8M223.6 78.2l.3 .2M223.6 78.2l-.8 .3M223.6 78.2l-1.6 2.8M223.9 79.2l.4 .2"/>
<path d="M223.9 79.2l-1.7 2.8M223.9 78.4v.8M223.9 78.4l-1.6 2.8M224.3 79.4l-1.7 2.9M225.1 79.1l.3 .2M225.1 79.1l-.8 .3M225.1 79.1l-1.7 2.8M225.4 79.3v.8M225.4 79.3l-1.6 2.8M270.3 60.4l.1 .2 1.3 .3 .2 .3-.9 .4M271 61.6l.2 .3 .6 .1a.74 .74 0 0 1 .8 .5l-.8 .3M271.5 60.9l-.5 .7"/>
<path d="M271.8 62.8l.1 .3 .6 .2a.73 .73 0 0 1 .8 .5l-.9 .2M272.2 62.1l-.4 .7M272.4 64l.2 .3 .6 .2a.72 .72 0 0 1 .7 .5l-.9 .3M272.8 63.3l-.4 .7M273 65.3l.1 .2 1.3 .5 .1 .3-.9 .2M273.4 64.6l-.4 .7M273.6 66.5l.1 .3 1.2 .4 .1 .4-1 .1M273.9 65.8l-.3 .7M274 67.7l.1 .3 1.2 .5 .1 .3-1 .1M274.4 67l-.4 .7M274.4 68.9l.1 .3 1.2 .5 .1 .3-1 .1M274.8 70.1v.3l1.3 .5v.4h-1.1"/>
<path d="M274.8 68.3l-.4 .6M275 71.3l.1 .3 1.2 .6 .1 .3h-1.1M275.1 79v.2l1 .9v.2l-1.2-.3M275.2 69.5l-.4 .6M275.3 79.4l-.4 .6M275.3 72.5v.2l1.2 .6v.4l-1.1-.1M275.3 78v.2l1.1 .8-.1 .3-1.2-.3M275.4 73.6v.3l1.2 .6v.3l-1.1-.1M275.4 70.6l-.4 .7M275.4 76.9v.3l1.1 .7v.3l-1.2-.2M275.5 74.7v.3l.7 .4a.4 .4 0 0 1 .5 .5h-1.2M275.5 75.9v.2l1.1 .7v.3l-1.2-.2"/>
<path d="M275.5 78.4l-.4 .6M275.6 71.8l-.3 .7M275.7 77.3l-.4 .7M275.8 73l-.4 .6M275.8 76.3l-.4 .6M275.9 74.1l-.4 .6M275.9 75.2l-.4 .7M277.9 77.8a.85 .85 0 0 1 1.2 .9 .85 .85 0 0 1-1.2-.9zM219.3 80l.3 .3M220.5 80l-.9 .3M220.5 80l.4 .2M220.7 81l.4 .3"/>
<path d="M220.9 80.2l-.2 .8M222 81l-.9 .3M222 81l.3 .2M222.2 82l.4 .3M222.3 81.2l-.1 .8M223.4 81.9l-.8 .4M223.4 81.9l.4 .2M223.8 83l.4 .2M223.8 82.1v.9M224.9 82.8l-.7 .4M224.9 82.8l.4 .2M225.3 83v.9"/>
<path d="M225.3 83.9l.4 .2M225.4 80.1l.4 .3M225.4 80.1l-1.6 2.9M225.8 80.4l-1.6 2.8M226.5 83.7l-.8 .4M226.5 83.7l.3 .2M226.6 80l.3 .2M226.6 80l-.8 .4M226.6 80l-1.7 2.8M226.8 83.9l.1 .9M226.9 84.8l.4 .2M226.9 80.2v.9"/>
<path d="M226.9 80.2l-1.6 2.8M226.9 81.1l.4 .2M226.9 81.1l-1.6 2.8M227.3 81.3l-1.6 2.8M228 84.5l-.7 .5M228 84.5l.3 .2M228.1 80.9l.3 .2M228.1 80.9l-.8 .4M228.1 80.9l-1.6 2.8M228.3 84.7l.2 .9M228.4 81.1l.1 .8M228.4 81.1l-1.6 2.8"/>
<path d="M228.5 85.6l.4 .2M228.5 81.9l.4 .3M228.5 81.9l-1.6 2.9M228.9 82.2l-1.6 2.8M229.5 85.3l-.6 .5M229.5 85.3l.4 .2M229.6 81.7l.4 .2M229.6 81.7l-.7 .5M229.6 81.7l-1.6 2.8M229.9 85.5l.2 .9M230 81.9l.1 .9M230 81.9l-1.7 2.8"/>
<path d="M230.1 86.4l.4 .2M230.1 82.8l.4 .2M230.1 82.8l-1.6 2.8M230.5 83l-1.6 2.8M231.1 86.1l-.6 .5M231.1 86.1l.3 .1M231.2 82.5l.3 .2M231.2 82.5l-.7 .5M231.2 82.5l-1.7 2.8M231.4 86.2l.3 .9M231.5 82.7l.2 .9M231.5 82.7l-1.6 2.8"/>
<path d="M231.7 87.1l.4 .2M231.7 83.6l.4 .2M231.7 83.6l-1.6 2.8M232.1 83.8l-1.6 2.8M232.7 86.8l-.6 .5M232.7 86.8l.3 .1M232.7 83.2l.4 .2M232.7 83.2l-.6 .6M232.7 83.2l-1.6 2.9M233 86.9l.3 1M233.1 83.4l.2 .9M233.1 83.4l-1.7 2.8"/>
<path d="M233.3 87.9l.4 .1M233.3 84.3l.4 .2M233.3 84.3l-1.6 2.8M233.7 84.5l-1.6 2.8M234.3 87.4l-.6 .6M234.3 87.4l.3 .2M234.3 83.9l.3 .2M234.3 83.9l-.6 .6M234.3 83.9l-1.6 2.9M234.6 87.6l.3 .9M234.6 84.1l.3 .9M234.6 84.1l-1.6 2.8"/>
<path d="M234.9 85l.5 .2M234.9 85l-1.6 2.9M234.9 88.5l.5 .2M235.4 85.2l-1.7 2.8M235.8 88.1l-.4 .6M235.8 88.1l.4 .1M235.9 84.6l.3 .2M235.9 84.6l-.5 .6M235.9 84.6l-1.6 2.8M236.2 88.2l.4 .9M236.2 84.8l.4 .9M236.2 84.8l-1.6 2.8"/>
<path d="M236.6 85.7l.4 .2M236.6 85.7l-1.7 2.8M236.6 89.1l.4 .2M237 85.9l-1.6 2.8M237.5 85.2l.3 .2M237.5 85.2l-.5 .7M237.5 85.2l-1.7 2.9M237.8 88.8l-.4-.2-.4 .7M237.8 88.8l.4 .9M237.8 85.4l.4 .9M237.8 85.4l-1.6 2.8M238.2 86.3l-1.6 2.8"/>
<path d="M238.2 89.7l.4 .1M238.9 89.3l-.3 .5M239 89.2l-.4 .6M239 89.2l.4 .1M239.1 85.8l.3 .1M239.1 85.8l-.2 .3a.39 .39 0 0 1-.7 .2M239.1 85.8l-2.1 3.5M239.4 89.3l.5 .9M239.4 85.9l.4 1M239.4 85.9l-1.6 2.9M239.8 86.9l.5 .1M239.8 86.9l-1.6 2.8"/>
<path d="M240.6 89.7l-.1 .3a.35 .35 0 0 1-.3 .3 .35 .35 0 0 1-.3-.1M240.6 89.7l.4 .1M241 89.8l.5 .9M241 86.4l-.3-.1-1.7 2.9M241 86.4l.5 1M241 86.4l-1.6 2.9M241.5 87.4l.3 .1M241.5 87.4l-1.6 2.8M242.2 90.1l-.3 .7-.4-.1M242.2 90.1l.3 .1M242.5 90.2l.6 .9M242.6 86.9l-.4-.1-1.6 2.9"/>
<path d="M242.6 86.9l.5 1M242.6 86.9l-1.6 2.9M243.1 87.9l.3 .1M243.1 87.9l-1.6 2.8M243.8 90.5l-.2 .4a.3 .3 0 0 1-.2 .3 .3 .3 0 0 1-.3-.1M243.8 90.5h.3M244.1 90.5l.6 1M244.2 87.3h-.4l-1.6 2.8M244.2 87.3l.5 1M244.2 87.3l-1.7 2.9M244.7 88.3l.3 .1M244.7 88.3l-1.6 2.8"/>
<path d="M245.3 90.8l-.1 .5a.29 .29 0 0 1-.2 .3 .29 .29 0 0 1-.3-.1M245.3 90.8l.4 .1M245.7 90.9l.6 .9M245.7 87.7l-.3-.1-1.6 2.9M245.7 87.7l.7 1M245.7 87.7l-1.6 2.8M246.4 88.7h.1M246.4 88.7l-1.7 2.8M246.9 91.1l-.1 .5a.28 .28 0 0 1-.1 .3 .28 .28 0 0 1-.4-.1M246.9 91.1l.3 .1M247.2 91.2l.7 .9M247.3 88l.7 1"/>
<path d="M247.3 88h-.3l-1.7 2.8M247.3 88l-1.6 2.9M248 89h.1M248 89l-1.7 2.8M248.4 91.3l-.1 .9-.4-.1M248.4 91.3l.4 .1M248.8 91.4l.7 .9M248.9 88.3l.7 1M248.9 88.3h-.4l-1.6 2.8M248.9 88.3l-1.7 2.9M249.6 89.3l-1.7 2.8M249.6 89.3h.1"/>
<path d="M250.3 91.6l-.4-.1v.9l-.4-.1M250.3 91.6l.7 .9M250.4 88.5l.7 1M250.4 88.5h-.3l-1.7 2.8M250.4 88.5l-1.6 2.9M251.4 91.7l.1 .8h-.5M251.4 91.7h.3M251.4 91.8l-.4 .7M251.7 91.7l.9 .9M251.9 88.7l.7 .9M251.9 88.7h-.3l-2.1 3.6M251.9 88.7l-1.6 2.9"/>
<path d="M252.9 91.7l.1 .9h-.4M252.9 91.7h.3M252.9 92l-.3 .6M253.2 91.7l.9 1M253.4 88.8l.7 .8M253.4 88.8h-.3l-1.7 2.9M253.4 88.8l-1.7 2.9M254.3 91.8l.2 .9h-.4M254.3 91.8h.3M254.4 92.1l-.3 .6M254.6 91.8l.9 .9M254.8 88.9l.7 .8"/>
<path d="M254.8 88.9h-.3l-1.6 2.8M254.8 88.9l-1.6 2.8M255.3 93.7a.85 .85 0 0 1 1.2 .9 .85 .85 0 0 1-1.2-.9zM255.7 91.7l.2 1h-.4M255.8 92.2l-.3 .5M256.1 91.7h-.4M256.1 91.7l.9 .9M256.3 88.9l.7 .7M256.3 88.9h-.3l-1.7 2.9M256.3 88.9l-1.7 2.9M257.1 91.7l.3 .9h-.4M257.3 92.1l-.3 .5"/>
<path d="M257.4 91.7h-.3M257.4 91.7l1 .8M257.7 88.9l.7 .6M257.7 88.9h-.3l-1.7 2.8M257.7 88.9l-1.6 2.8M258.5 91.6l.3 .9h-.4M258.6 92.1l-.2 .4M258.8 91.5l-.3 .1M258.8 91.5l1 .9M259.1 88.8l.6 .6M259.1 88.8h-.3l-1.7 2.9M259.1 88.8l-1.7 2.9"/>
<path d="M259.8 91.4l.3 .9-.3 .1M260 92l-.2 .4M260.1 91.3l-.3 .1M260.1 91.3l1 .9M260.4 88.7l.6 .5M260.4 88.7h-.3l-1.6 2.9M260.4 88.7l-1.6 2.8M261 91.2l.4 .9-.3 .1M261.3 91.8l-.2 .4M261.3 91.1l-.3 .1M261.3 91.1l1.1 .8M261.7 88.5l.6 .5"/>
<path d="M261.7 88.5h-.3l-1.6 2.9M261.7 88.5l-1.6 2.8M262.3 90.9l.4 .9-.3 .1M262.5 90.8l-.2 .1M262.5 90.8l1.1 .8M262.6 91.5l-.2 .4M263 88.3l.5 .4M263 88.3h-.3l-1.7 2.9M263 88.3l-1.7 2.8M263.5 90.5l.4 1-.3 .1M263.7 90.5h-.2M263.7 90.5l1.1 .7"/>
<path d="M263.8 91.2l-.2 .4M264.2 88l.5 .4M264.2 88h-.3l-1.6 2.9M264.2 88l-1.7 2.8M264.6 90.2l.5 .9-.3 .1M264.8 90.1l-.2 .1M264.8 90.1l1.2 .7M265 90.9l-.2 .3M265.3 87.6l.6 .4M265.3 87.6l-.2 .1-1.6 2.8M265.3 87.6l-1.6 2.9M265.7 89.8l.6 .9-.3 .1"/>
<path d="M265.9 89.7l-.2 .1M265.9 89.7l1.2 .7M266.2 90.5l-.2 .3M266.5 87.3l.5 .3M266.5 87.3h-.3l-1.6 2.9M266.5 87.3l-1.7 2.8M266.7 89.3l.7 .9-.3 .2M267 89.2l-.3 .1M267 89.2l1.1 .6M267.2 90.1l-.1 .3M267.6 86.8l.4 .3M267.6 86.8l-.3 .1-1.6 2.9"/>
<path d="M267.6 86.8l-1.7 2.9M267.7 88.8l.7 .9-.3 .1M267.9 88.6l-.2 .2M267.9 88.6l1.2 .7M268.3 89.6l-.2 .2M268.6 86.3l.4 .3M268.6 86.3l-.2 .1-1.7 2.9M268.6 86.3l-1.6 2.9M268.7 88.2l.7 .9-.3 .2M268.9 88.1l-.2 .1M268.9 88.1l1.2 .6M269.3 89l-.2 .3"/>
<path d="M269.5 87.6l.8 .9-.2 .2M269.6 85.8l.3 .2M269.6 85.8l-.2 .1-1.7 2.9M269.6 85.8l-1.7 2.8M269.7 87.4l-.2 .2M269.7 87.4l1.2 .6M270.2 88.4l-.1 .3M270.4 86.9l.8 1-.3 .1M270.5 85.2l.3 .2M270.5 85.2l-1.8 3M270.5 85.2l-1.6 2.9M270.5 86.8l-.1 .1"/>
<path d="M270.5 86.8l1.3 .5M271.1 87.8l-.2 .2M271.1 86.2l.9 .9-.2 .2M271.3 86.1l-.2 .1M271.3 86.1l1.2 .5M271.4 84.6l.2 .1M271.4 84.6l-1.9 3M271.4 84.6l-1.7 2.8M271.9 85.5l.8 .9-.2 .2M271.9 87.1l-.1 .2M272 85.3l-.1 .2M272 85.3l1.2 .5"/>
<path d="M272.2 83.9l.2 .2M272.2 83.9l-1.8 3M272.2 83.9l-1.7 2.9M272.5 84.7l.9 .9-.2 .2M272.6 84.5l-.1 .2M272.6 84.5l1.3 .5M272.7 86.3l-.2 .3M272.9 83.2l.2 .1M272.9 83.2l-1.8 3M272.9 83.2l-1.6 2.9M273.1 83.9l.9 .9-.1 .2M273.1 83.9l.1-.2 1.2 .4"/>
<path d="M273.4 85.6l-.2 .2M273.6 82.5l-1.7 3M273.6 82.5l-1.6 2.8M273.6 82.5h.2M273.7 82.8l-.1 .2 1 .9M274 84.7l-.1 .3M274.1 82.1l1 .9-.1 .1-1.3-.3M274.1 82.1l-1 1.8M274.1 82.2l-.4 .6M274.3 81.7l-1.8 3M274.6 81l-.1 .2 1 .8v.2l-.1 .1-1.2-.4-.1 .2M274.6 81.3l-2 3.2"/>
<path d="M274.6 83.9l-.2 .2M274.9 80l-.1 .2 1.1 .9-.1 .2-1.2-.3M274.9 80.3l-.3 .7M287 172h-180v28"/>
<circle cx="118.1" cy="57.5" r=".75"/>
<circle cx="163.1" cy="57.5" r=".75"/>
<circle cx="95.6" cy="96.5" r=".75"/>
<circle cx="140.6" cy="96.5" r="47.5"/>
<circle cx="185.6" cy="96.5" r=".75"/>
<circle cx="118.1" cy="135.5" r=".75"/>
<circle cx="163.1" cy="135.5" r=".75"/>
</g>
<path d="M148.5 15v10M10 20h277v180h-277zM5 110h10M282 110h10M148.5 195v10" fill="none" stroke="#000" stroke-width=".7"/>
<path d="M0 0v10h5v-5h5v-5zM0 200v10h10v-5h-5v-5zM287 205v5h10v-10h-5v5zM287 0v5h5v5h5v-10z" fill-rule="evenodd" fill="#000"/>
<g fill="none" stroke="#000" stroke-width=".25" stroke-dasharray="3 .8" stroke-dashoffset="1.4" stroke-linecap="butt">
<path d="M58.7 60h4M58.7 59.7h4M58.7 59h4M58.7 58.8h4M58.7 58.2h4M58.7 59.5h4M58.7 58.9h4M58.7 58h4M58.7 57.4h4M58.7 57.2h4M58.7 58.1h4M58.7 56.7h4"/>
<path d="M58.7 57.6h4M58.7 56.6h4M58.7 56.1h4M58.7 57h4M58.7 55.9h4M58.7 56.9h4M58.7 55.5h4M58.7 56.5h4M58.7 55.4h4M58.7 56.4h4M58.7 55h4M58.7 56h4"/>
<path d="M58.7 54.9h4M58.7 54.6h4M58.7 55.7h4M58.7 54.5h4M58.7 55.6h4M58.7 54.3h4M58.7 54.2h4M58.7 55.3h4M58.7 54h4M58.7 55.1h4M58.7 53.9h4M58.7 53.8h4"/>
<path d="M58.7 53.7h4M58.7 53.6h4M58.7 58.3h4M62.7 56.8h-4M62.7 53.6h-4M58.7 79.8h4M58.7 79.7h4M58.7 78.5h4M58.7 78.2h4M58.7 78h4M58.7 76.9h4M58.7 79.4h4"/>
<path d="M58.7 76.6h4M58.7 76.4h4M58.7 77.8h4M58.7 75.3h4M58.7 75.1h4M58.7 74.9h4M58.7 76.3h4M58.7 73.7h4M58.7 73.6h4M58.7 73.3h4M58.7 74.8h4M58.7 72.2h4"/>
<path d="M58.7 71.8h4M58.7 70.8h4M58.7 70.4h4M58.7 71.9h4M58.7 69.4h4M58.7 69.5h4M58.7 69h4M58.7 70.5h4M58.7 68h4M58.7 68.2h4M58.7 67.6h4M58.7 69.2h4"/>
<path d="M58.7 66.7h4M58.7 66.9h4M58.7 66.3h4M58.7 67.9h4M58.7 65.4h4M58.7 66.6h4M58.7 65.7h4M58.7 65.1h4M58.7 64.2h4M58.7 65.5h4M58.7 64.6h4M58.7 63.9h4"/>
<path d="M58.7 63.1h4M58.7 64.3h4M58.7 63.5h4M58.7 62.8h4M58.7 62h4M58.7 63.2h4M58.7 62.4h4M58.7 61.7h4M58.7 60.9h4M58.7 62.2h4M58.7 61.5h4M58.7 60.7h4"/>
<path d="M58.7 61.3h4M58.7 60.6h4M58.7 60.4h4M58.7 97.2h4M58.7 95.9h4M58.7 95.4h4M58.7 97.7h4M58.7 94.1h4M58.7 99h4M58.7 93.6h4M58.7 99.4h4M58.7 92.3h4"/>
<path d="M58.7 91.8h4M58.7 90.5h4M58.7 90h4M58.7 88.7h4M58.7 88.2h4M58.7 87h4M58.7 86.5h4M58.7 96.3h4M58.7 96.7h4M58.7 94.6h4M58.7 95h4M58.7 98.5h4"/>
<path d="M58.7 98.1h4M58.7 92.8h4M58.7 93.2h4M58.7 99.8h4M58.7 85.2h4M58.7 91.1h4M58.7 91.5h4M58.7 84.8h4M58.7 89.4h4M58.7 89.8h4M58.7 83.5h4M58.7 87.7h4"/>
<path d="M58.7 88h4M58.7 83h4M58.7 86h4M58.7 86.3h4M58.7 81.8h4M58.7 81.4h4M58.7 81.3h4M58.7 84.3h4M58.7 84.7h4M58.7 80.1h4M58.7 82.6h4M58.7 81h4"/>
<path d="M58.7 97.3h4M62.7 95.8h-4M62.7 83h-4M62.7 81.3h-4M58.7 100.8h4M58.7 101.2h4M58.7 102.5h4M58.7 103h4M58.7 104.3h4M58.7 104.8h4M58.7 106.1h4M58.7 106.5h4"/>
<path d="M58.7 100.2h4M58.7 107.8h4M58.7 101.9h4M58.7 101.5h4M58.7 108.3h4M58.7 103.6h4M58.7 103.3h4M58.7 109.5h4M58.7 105.4h4M58.7 105h4M58.7 110h4M58.7 107.1h4"/>
<path d="M58.7 106.7h4M58.7 111.2h4M58.7 111.7h4M58.7 108.7h4M58.7 108.4h4M58.7 112.9h4M58.7 113.3h4M58.7 113.4h4M58.7 110.4h4M58.7 114.6h4M58.7 112h4M58.7 114.9h4"/>
<path d="M58.7 115h4M58.7 116.2h4M58.7 113.6h4M58.7 116.4h4M58.7 116.6h4M58.7 115.2h4M58.7 117.8h4M58.7 117.9h4M58.7 118.2h4M58.7 116.7h4M58.7 119.3h4M58.7 119.4h4"/>
<path d="M58.7 119.7h4M58.7 120.8h4M58.7 121.2h4M58.7 122.3h4M58.7 122.2h4M58.7 122.6h4M58.7 121.1h4M58.7 123.7h4M58.7 123.6h4M58.7 124h4M58.7 122.5h4M58.7 125h4"/>
<path d="M58.7 124.9h4M58.7 125.4h4M58.7 123.9h4M58.7 126.4h4M58.7 126.1h4M58.7 126.7h4M58.7 125.1h4M58.7 127.6h4M58.7 127.3h4M58.7 127.9h4M58.7 128.8h4M58.7 128.5h4"/>
<path d="M58.7 129.1h4M58.7 130h4M58.7 128.7h4M58.7 129.6h4M58.7 130.3h4M58.7 131.1h4M58.7 129.8h4M58.7 130.6h4M58.7 131.4h4M58.7 132.1h4M58.7 130.8h4M58.7 131.6h4"/>
<path d="M58.7 132.4h4M58.7 131.8h4M58.7 133.1h4M58.7 132.5h4M58.7 133.3h4M58.7 132.7h4M58.7 134h4M58.7 134.2h4M58.7 133.5h4M58.7 134.8h4M58.7 134.1h4M58.7 135h4"/>
<path d="M58.7 134.3h4M58.7 135.6h4M58.7 135.8h4M58.7 136.3h4M58.7 135.5h4M58.7 136.5h4M58.7 136.9h4M58.7 136h4M58.7 137.1h4M58.7 136.2h4M58.7 137.5h4M58.7 136.6h4"/>
<path d="M58.7 137.6h4M58.7 136.7h4M58.7 138h4M58.7 137h4M58.7 138.1h4M58.7 138.4h4M58.7 137.4h4M58.7 138.5h4M58.7 138.8h4M58.7 137.7h4M58.7 139h4M58.7 137.9h4"/>
<path d="M58.7 139.1h4M58.7 139.2h4M58.7 139.3h4M58.7 139.4h4M62.7 134.7h-4"/>
</g>
<g fill="#000">
<path d="M83.1 54.3l.7 2.5h-1.3zM82.5 136.2h1.3l-.7 2.5z"/>
<path d="M95.6 98.9l2.5-.6v1.3zM138.1 98.3l2.5 .6-2.5 .7zM114.9 44.7l2.5 .7-2.5 .7zM118.9 45.4l2.5-.7v1.4z"/>
<path d="M194.9 94h1.4l-.6 2.5zM168.1 48.9l2.5 .7-.7 1.1z"/>
<path d="M48 141.5h1.4l-.7 2.5zM48.7 49l.7 2.5h-1.4z"/>
<path d="M56.2 151.7l2.5 .7-2.5 .6zM62.7 152.4l2.5-.7v1.3z"/>
</g>
<g font-size="5.4">
<text x="287.9" y="41.8">A</text>
<text x="288.1" y="86.8">B</text>
<text x="288.3" y="136.8">C</text>
<text x="288.1" y="181.8">D</text>
<text x="28.4" y="204.3">1</text>
<text x="72.3" y="204.3">2</text>
<text x="122.3" y="204.3">3</text>
<text x="172.1" y="204.3">4</text>
<text x="222.3" y="204.3">5</text>
<text x="264.8" y="204.2">A4</text>
</g>
<g font-size="3.9">
<text x="125" y="44.2">3</text>
<text x="187.8" y="66.4" transform="rotate(60 187.8 66.4)">60°</text>
<text x="47.5" y="99.6" transform="rotate(-90 47.5 99.6)">190</text>
<text x="82" y="100.9" transform="rotate(-90 82 100.9)">168,8</text>
<text x="113.4" y="98">90</text>
<text x="68" y="151.5">8</text>
<text x="179.5" y="176.6">Mesa Indexadora - Engrenagem Interna</text>
<text x="182" y="185.1">Nome projetista</text>
<text x="220.5" y="185.1">Nome desenhista</text>
<text x="257.2" y="185.1">Nome resp. técnico</text>
<text x="180.5" y="192.1">Nome verificador</text>
<text x="221.5" y="192.1">Nome aprovador</text>
<text x="115.5" y="199.1">10/11/2025</text>
<text x="160.3" y="199.1">Tipo</text>
<text x="189" y="199.1">Nome autor</text>
<text x="231.2" y="199.1">Turma+Nº</text>
<text x="255.5" y="199.1">00</text>
<text x="268.2" y="199.1">1:2</text>
<text x="280.3" y="199.1">1/1</text>
</g>
<g font-size="2.9">
<text x="132" y="174.7">Título:</text>
<text x="132.5" y="181.7">Observação:</text>
<text x="167.5" y="181.7">Projetista:</text>
<text x="207.5" y="181.7">Desenhista:</text>
<text x="247.5" y="181.7">Responsável técnico:</text>
<text x="167.5" y="188.7">Verificação:</text>
<text x="207.5" y="188.7">Aprovação:</text>
<text x="107.5" y="195.2">Emissão inicial:</text>
<text x="132.5" y="195.2">Tipo de documento:</text>
<text x="167.5" y="195.2">Autor:</text>
<text x="207.5" y="195.2">Identificação</text>
<text x="247.5" y="195.2">Revisão:</text>
<text x="261" y="195.2">Escala:</text>
<text x="274.5" y="195.2">Folha:</text>
</g>
<g font-size="2.8">
<text x="128.2" y="44.3">±0,5</text>
<text x="47.6" y="93.3" transform="rotate(-90 47.6 93.3)">±0,5</text>
<text x="82" y="92" transform="rotate(-90 82 92)">±0,5</text>
<text x="118.4" y="98.1">±0,5</text>
<text x="269.4" y="191.7">Nº do Registro</text>
<text x="274.3" y="188.7">Habilitação</text>
</g>
</svg>
